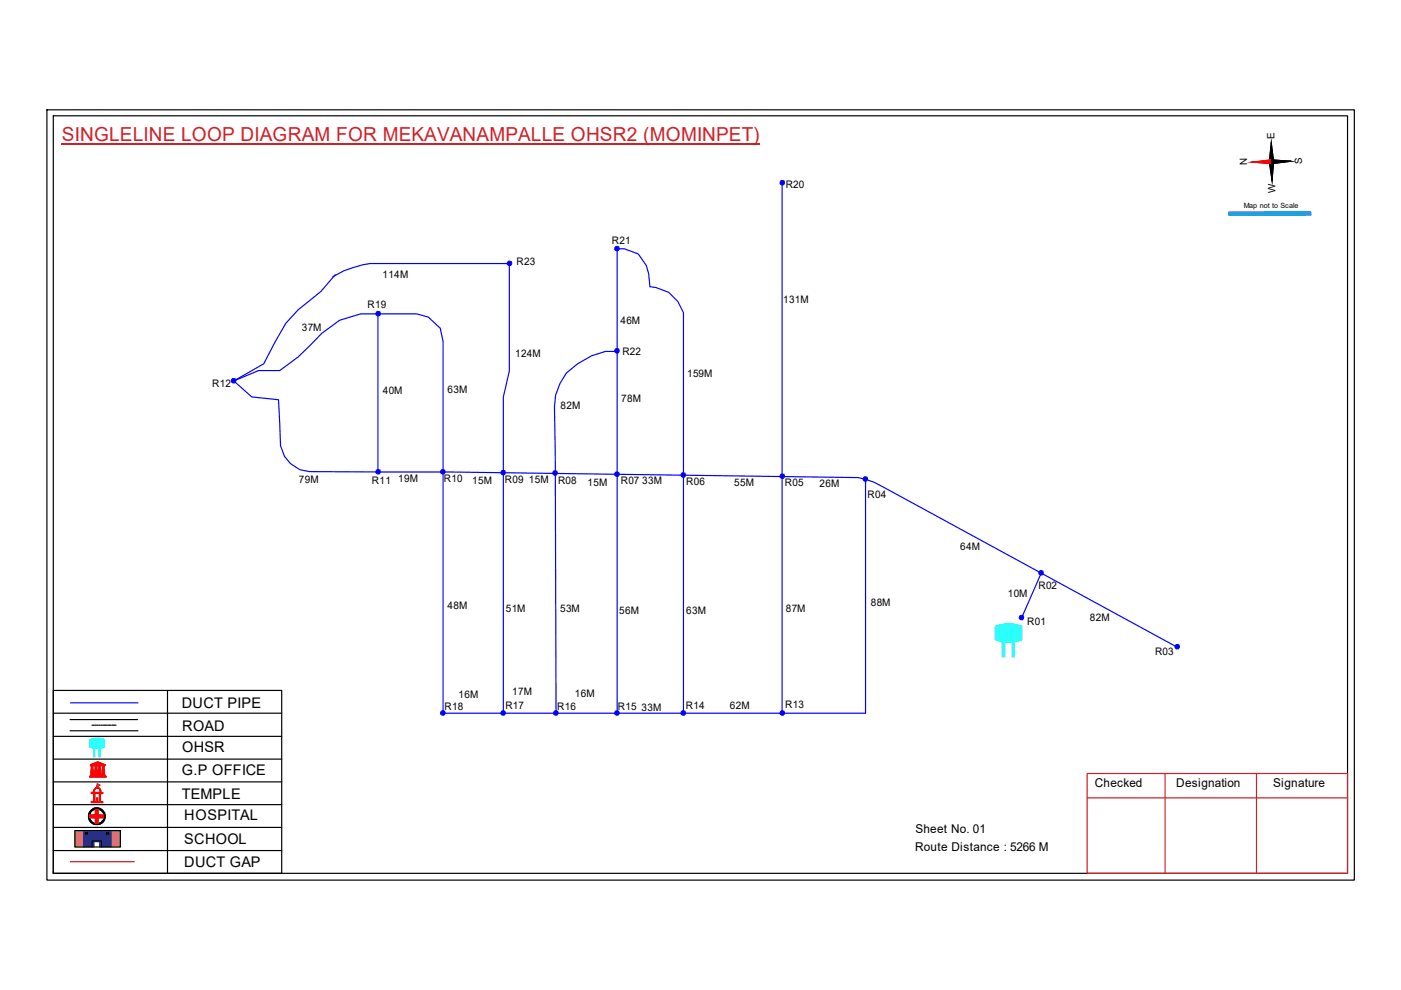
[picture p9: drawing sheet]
<svg xmlns="http://www.w3.org/2000/svg" width="297mm" height="210mm" viewBox="0 0 297 210" stroke-linecap="round" stroke-linejoin="round" font-family="sans-serif">
<path d="M11.3 151.2h48.4M11.3 156.1h48.4M14.9 152.6h14.3M14.9 154.9h14.3M35.5 146.4v38.8M11.3 175.4h48.4M11.3 161h48.4M11.3 165.8h48.4M11.3 170.6h48.4M11.3 180.3h48.4" fill="none" stroke="#000" stroke-width=".25"/>
<path d="M21 158.6h.3v1.8h-.3z" fill-rule="evenodd" fill="#0ffffc"/>
<path d="M21 158.6h.3v1.8h-.3z" fill="none" stroke="#0ffffc" stroke-width=".21"/>
<path d="M19.9 158.6h.2v1.8h-.2z" fill-rule="evenodd" fill="#0ffffc"/>
<path d="M19 156.9l1.6-.4 1.5 .3v1.6l-1.5 .3-1.6-.4zM19.9 158.6h.2v1.8h-.2z" fill="none" stroke="#0ffffc" stroke-width=".21"/>
<path d="M19 156.8a4 4 0 0 1 3.1 0v1.7a4.5 4.5 0 0 1-3-.1z" fill-rule="evenodd" fill="#0ffffc"/>
<path d="M19 156.8a4 4 0 0 1 3.1 0v1.7a4.5 4.5 0 0 1-3-.1z" fill="none" stroke="#0ffffc" stroke-width=".21"/>
<path d="M19 164.6h3.5v.2h-3.5zM19.2 164.3h3.1v.2h-3.1zM19.2 162.1l1.5-.6 1.6 .7zM19.3 162.4l.6-.1-.2 .1 .1 1.7h-.5l.1-1.7zM19.3 164.2h2.8v.1h-2.8zM19.5 162.1l1.2-.5 1.3 .5zM20.1 162.3h.5v1.8h-.5zM20.7 161.7l.2 .1-.2 .3zM20.9 162.3h.5v1.8h-.5zM21.6 162.3l.6 .1h-.1v1.7h-.4l.1-1.7z" fill="none" stroke="#f00" stroke-width=".21"/>
<path d="M21.6 162.3h.5v1.8h-.5z" fill-rule="evenodd" fill="#f00"/>
<path d="M21.6 162.3h.5v1.8h-.5z" fill="none" stroke="#f00" stroke-width=".21"/>
<path d="M20.9 162.3h.5v1.8h-.5z" fill-rule="evenodd" fill="#f00"/>
<path d="M20.9 162.3h.5v1.8h-.5z" fill="none" stroke="#f00" stroke-width=".21"/>
<path d="M20.1 162.3h.5v1.8h-.5z" fill-rule="evenodd" fill="#f00"/>
<path d="M20.1 162.3h.5v1.8h-.5z" fill="none" stroke="#f00" stroke-width=".21"/>
<path d="M19.3 162.3h.5v1.8h-.5z" fill-rule="evenodd" fill="#f00"/>
<path d="M19.3 162.3h.5v1.8h-.5z" fill="none" stroke="#f00" stroke-width=".21"/>
<path d="M20.6 161.7h.4v.4h-.4z" fill-rule="evenodd" fill="#f00"/>
<path d="M19 164.6h3.6v.2h-3.6zM19 164.7h3.6M19.2 164.3h3.1v.2h-3.1zM19.2 164.4h3.1M19.3 164.2h2.8v.1h-2.8zM19.3 164.3h2.8M20.6 161.7h.4v.4h-.4z" fill="none" stroke="#f00" stroke-width=".21"/>
<path d="M19.2 162.1l1-.4a.94 .94 0 0 1 1.1 0l1 .4v.2h-3.1zM19.9 162.1h.7l-.1-.3zM21 161.8l-.1 .3h.7z" fill-rule="evenodd" fill="#f00"/>
<path d="M19.2 162.1l1-.4a.94 .94 0 0 1 1.1 0l1 .4v.2h-3.1zM19.9 162.1l.6-.3 .1 .3zM20.1 168.1h1l-.1 1.9-.9-.1zM20.1 167.2a.73 .73 0 0 1 .9-.2 .73 .73 0 0 1 .4 .9v.2h.4v.1h-.5v1.7l.5 .1v.2l-2.5-.1v-.2h.6v-1.8h-.5v-.1h.5v-.4zM20.1 167.3a.55 .55 0 0 1 1 0l.2 .8-1.4-.1zM20.5 169.2l.1 .6zM20.6 166.5l.1 .5zM21 161.8l.6 .3h-.7z" fill="none" stroke="#f00" stroke-width=".21"/>
<path d="M20.6 166.2l.6 .3-.5 .3z" fill="none" stroke="#e66000" stroke-width=".21"/>
<path d="M20 167.2a.8 .8 0 0 1 1.4 .3v.5l.4 .1v.1l-.5 .1v1.5l.1 .2h.4v.2h-2.5v-.3l.6-.1v-1.6h-.6v-.2h.5zM20.1 167.4l-.2 .6h1.3l-.1-.6-.2-.3h-.5zM20.1 168.3v1.6h.9v-1.7zM20.4 169.2h.3l-.1 .7h-.2z" fill-rule="evenodd" fill="#f00"/>
<path d="M20 167.2a.8 .8 0 0 1 1.4 .3v.5l.4 .1v.1l-.5 .1v1.5l.1 .2h.4v.2h-2.5v-.3l.6-.1v-1.6h-.6v-.2h.5zM20.1 167.4l.3-.3h.5l.2 .3 .1 .6h-1.3zM20.1 168.3l.9-.1v1.7h-.9zM20.4 169.2h.3l-.1 .7h-.2z" fill="none" stroke="#f00" stroke-width=".21"/>
<path d="M20.6 166.5v.5z" fill="#f00"/>
<path d="M20.6 166.5v.5z" fill="none" stroke="#f00" stroke-width=".21"/>
<path d="M20.6 166.5v.5z" fill="#f00"/>
<path d="M20.6 166.5v.5z" fill="none" stroke="#f00" stroke-width=".21"/>
<path d="M20.6 166.5v.5z" fill="#f00"/>
<path d="M20.6 166.5v.5zM20.6 166.5v.5" fill="none" stroke="#f00" stroke-width=".21"/>
<path d="M20.7 166.8l-.1 .2z" fill="#f00"/>
<path d="M20.7 166.8l-.1 .2z" fill="none" stroke="#f00" stroke-width=".21"/>
<path d="M20.7 166.8v.2z" fill="#f00"/>
<path d="M20.7 166.8v.2z" fill="none" stroke="#f00" stroke-width=".21"/>
<path d="M20.6 167h.1z" fill="#f00"/>
<path d="M20.6 167h.1z" fill="none" stroke="#f00" stroke-width=".21"/>
<path d="M20.6 167h.1z" fill="#f00"/>
<path d="M20.6 167h.1z" fill="none" stroke="#f00" stroke-width=".21"/>
<path d="M20.6 166.2l.6 .3-.6 .3z" fill-rule="evenodd" fill="#e66000"/>
<path d="M20.6 166.2l.6 .3-.6 .3z" fill="none" stroke="#e66000" stroke-width=".21"/>
<path d="M11.3 146.4h48.4v38.8h-48.4zM19.5 153.8h.4M20 153.8h.3M20.4 153.8h.4M21 153.8h.2M21.4 153.8h.3M21.9 153.8h.3M22.3 153.8h.3M22.8 153.8h.4M23.2 153.8h.4M23.7 153.8h.4M24.2 153.8h.4" fill="none" stroke="#000" stroke-width=".25"/>
<path d="M14.9 149h14.3" fill="none" stroke="#00f" stroke-width=".25"/>
<g fill="none" stroke="#000" stroke-width=".21">
<path d="M19.3 172a1.38 1.38 0 0 1 2.4 .2 1.49 1.49 0 0 1-.8 2.4 1.59 1.59 0 0 1-1.7-.8 1.59 1.59 0 0 1 .1-1.8z"/>
<circle cx="20.5" cy="173" r="1.81"/>
<circle cx="20.5" cy="173.1" r="1.78"/>
<circle cx="20.5" cy="173.1" r="1.59"/>
</g>
<path d="M18.7 173a1.81 1.81 0 0 1 3.6 0 1.81 1.81 0 0 1-3.6 0zM19.3 172a1.55 1.55 0 0 0 .2 2.2 1.55 1.55 0 0 0 2.2-.1 1.55 1.55 0 0 0-.2-2.2l-.4-.2a1.37 1.37 0 0 0-1.8 .3z" fill-rule="evenodd" fill="#000"/>
<path d="M19.1 172.8h1.2v-1.1h.5v1.1h1.1v.6h-1.1v1.1h-.5v-1.1h-1.2z" fill="none" stroke="#f00" stroke-width=".25"/>
<path d="M19.1 172.8h1.1v-1.1h.6v1.1h1.1v.6h-1.1v1.1h-.6v-1.1h-1.1z" fill-rule="evenodd" fill="#f00"/>
<path d="M19.1 172.8h1.1v-1.1h.6v1.1h1.1v.6h-1.1v1.1h-.6v-1.1h-1.1z" fill="none" stroke="#f00" stroke-width=".21"/>
<path d="M14.9 182.7h13.6" fill="none" stroke="#f00" stroke-width=".25"/>
<path d="M15.9 176.1h1.9v3.5h-1.9zM23.6 176.1h1.9v3.5h-1.9z" fill-rule="evenodd" fill="#c8c92d"/>
<path d="M15.9 176.1h1.9v3.5h-1.9zM23.6 176.1h1.9v3.5h-1.9z" fill="none" stroke="#c8c92d" stroke-width=".21"/>
<path d="M17.7 176.1h5.9v3.5h-2.5v-1.1h-1.2v1.1h-2.2zM18.2 176.5v.4h.3v-.4zM22.6 176.5v.4h.4v-.4z" fill-rule="evenodd" fill="#293189"/>
<path d="M17.7 176.1h5.9v3.5h-2.5v-1.1h-1.2v1.1h-2.2zM18.2 176.5h.3v.4h-.3zM22.6 176.5h.4v.4h-.4z" fill="none" stroke="#293189" stroke-width=".21"/>
<path d="M9.9 23.3h277.2v163.3h-277.2zM11.3 24.6h274.4v160.6h-274.4zM273.7 34.2l-8.2 .2M15.9 176.1h9.6v3.5h-9.6zM18.2 176.5h.4v.4h-.4zM19.5 179.6v-1.3h2v1.3M22.6 176.5h.5v.4h-.5zM11.3 184.8v.4" fill="none" stroke="#000" stroke-width=".25"/>
<path d="M13.1 30.4h148.1M230.5 164h55.2v21.2h-55.2zM230.5 169.2h55.2M247 164v21.2M266.4 164v21.2" fill="none" stroke="#cd2027" stroke-width=".25"/>
<path d="M269.1 34.3h.9l-.3 4.1zM269.5 30.2l.5 4.1h-.9z" fill="#000"/>
<path d="M269.1 34.3h.9l-.3 4.1zM269.5 30.2l.5 4.1h-.9z" fill="none" stroke="#000" stroke-width=".21"/>
<path d="M265.5 34.4l4.1-.5v.8z" fill="#f00"/>
<path d="M265.5 34.4l4.1-.5v.8z" fill="none" stroke="#f00" stroke-width=".21"/>
<path d="M269.6 33.9l4.1 .3-4.1 .5zM269.1 34.3h.9l-.3 4.1zM269.5 30.2l.5 4.1h-.9z" fill="#000"/>
<path d="M269.1 34.3h.9l-.3 4.1zM269.5 30.2l.5 4.1h-.9zM269.6 33.9l4.1 .3-4.1 .5z" fill="none" stroke="#000" stroke-width=".21"/>
<path d="M273.7 34.2l-8.2 .2" fill="none" stroke="#000" stroke-width=".25"/>
<path d="M265.5 34.4l4.1-.5v.8z" fill="#f00"/>
<path d="M265.5 34.4l4.1-.5v.8z" fill="none" stroke="#f00" stroke-width=".21"/>
<path d="M269.6 33.9l4.1 .3-4.1 .5z" fill="#000"/>
<path d="M269.6 33.9l4.1 .3-4.1 .5z" fill="none" stroke="#000" stroke-width=".21"/>
<path d="M269.6 34.3l-4.1 .1" fill="none" stroke="#f00" stroke-width=".25"/>
<path d="M273.7 34.2l-4.1 .1" fill="none" stroke="#000" stroke-width=".25"/>
<path d="M260.6 45h17.2v.6h-17.2z" fill-rule="evenodd" fill="#0093dd"/>
<path d="M260.6 45h17.2v.6h-17.2z" fill="none" stroke="#0093dd" stroke-width=".21"/>
<path d="M260.6 45h17.3v.6h-17.3z" fill="none" stroke="#0093dd" stroke-width=".25"/>
<path d="M165.8 38.8v112.4M70.6 58.7a22.1 22.1 0 0 1 7.8-2.8h29.6v22.8l-1.3 5.5v67M71.1 58.3l-3.1 3.5-4.8 3.9-2.6 2.9-4.7 8.5-6.3 3.7M80.1 66.5v33.6M130.8 74.5h-2.4l-3 .9-2.9 1.7a10.8 10.8 0 0 0-4.9 9.1l.1 9.8 .2 55.2M49.6 80.8l3.8 3.4 5.7 .6 .4 9.7a6.7 6.7 0 0 0 6.1 5.5l30 .1 86.3 1.2 3.3 .9 2.1 1.1 62.3 33.9M49.6 80.8l5.2-2.2h4.5l3.9-2.9 5-5 3.8-2.8 4.5-1.4h11.8l2.5 .7 2.5 2.4 .6 2.8v78.8h89.6v-49.6M220.8 121.5l-4.2 9.5M130.8 151.2v-98.5h1.6l2.9 1.1 1.7 2.5 .5 1.8 .3 2.7a7.4 7.4 0 0 1 7.1 5.5v84.9" fill="none" stroke="#00f" stroke-width=".25"/>
<circle cx="216.6" cy="130.9" r=".49" fill="#00f"/>
<circle cx="216.6" cy="130.9" r=".49" fill="none" stroke="#00f" stroke-width=".21"/>
<circle cx="220.7" cy="121.4" r=".49" fill="#00f"/>
<circle cx="220.7" cy="121.4" r=".49" fill="none" stroke="#00f" stroke-width=".21"/>
<circle cx="249.6" cy="137.1" r=".49" fill="#00f"/>
<circle cx="249.6" cy="137.1" r=".49" fill="none" stroke="#00f" stroke-width=".21"/>
<circle cx="183.5" cy="101.5" r=".49" fill="#00f"/>
<circle cx="183.5" cy="101.5" r=".49" fill="none" stroke="#00f" stroke-width=".21"/>
<circle cx="165.9" cy="100.9" r=".49" fill="#00f"/>
<circle cx="165.9" cy="100.9" r=".49" fill="none" stroke="#00f" stroke-width=".21"/>
<circle cx="144.9" cy="100.7" r=".49" fill="#00f"/>
<circle cx="144.9" cy="100.7" r=".49" fill="none" stroke="#00f" stroke-width=".21"/>
<circle cx="130.8" cy="100.5" r=".49" fill="#00f"/>
<circle cx="130.8" cy="100.5" r=".49" fill="none" stroke="#00f" stroke-width=".21"/>
<circle cx="117.7" cy="100.2" r=".49" fill="#00f"/>
<circle cx="117.7" cy="100.2" r=".49" fill="none" stroke="#00f" stroke-width=".21"/>
<circle cx="106.7" cy="100.2" r=".49" fill="#00f"/>
<circle cx="106.7" cy="100.2" r=".49" fill="none" stroke="#00f" stroke-width=".21"/>
<circle cx="93.9" cy="100" r=".49" fill="#00f"/>
<circle cx="93.9" cy="100" r=".49" fill="none" stroke="#00f" stroke-width=".21"/>
<circle cx="80.2" cy="100" r=".49" fill="#00f"/>
<circle cx="80.2" cy="100" r=".49" fill="none" stroke="#00f" stroke-width=".21"/>
<circle cx="93.9" cy="151.1" r=".49" fill="#00f"/>
<circle cx="93.9" cy="151.1" r=".49" fill="none" stroke="#00f" stroke-width=".21"/>
<circle cx="106.7" cy="151.1" r=".49" fill="#00f"/>
<circle cx="106.7" cy="151.1" r=".49" fill="none" stroke="#00f" stroke-width=".21"/>
<circle cx="117.9" cy="151.1" r=".49" fill="#00f"/>
<circle cx="117.9" cy="151.1" r=".49" fill="none" stroke="#00f" stroke-width=".21"/>
<circle cx="130.8" cy="151.1" r=".49" fill="#00f"/>
<circle cx="130.8" cy="151.1" r=".49" fill="none" stroke="#00f" stroke-width=".21"/>
<circle cx="144.9" cy="151.1" r=".49" fill="#00f"/>
<circle cx="144.9" cy="151.1" r=".49" fill="none" stroke="#00f" stroke-width=".21"/>
<circle cx="165.9" cy="151.1" r=".49" fill="#00f"/>
<circle cx="165.9" cy="151.1" r=".49" fill="none" stroke="#00f" stroke-width=".21"/>
<circle cx="49.5" cy="80.7" r=".49" fill="#00f"/>
<circle cx="49.5" cy="80.7" r=".49" fill="none" stroke="#00f" stroke-width=".21"/>
<circle cx="130.8" cy="74.3" r=".49" fill="#00f"/>
<circle cx="130.8" cy="74.3" r=".49" fill="none" stroke="#00f" stroke-width=".21"/>
<circle cx="80.2" cy="66.5" r=".49" fill="#00f"/>
<circle cx="80.2" cy="66.5" r=".49" fill="none" stroke="#00f" stroke-width=".21"/>
<circle cx="165.9" cy="38.7" r=".49" fill="#00f"/>
<circle cx="165.9" cy="38.7" r=".49" fill="none" stroke="#00f" stroke-width=".21"/>
<circle cx="130.8" cy="52.7" r=".49" fill="#00f"/>
<circle cx="130.8" cy="52.7" r=".49" fill="none" stroke="#00f" stroke-width=".21"/>
<circle cx="108.1" cy="55.8" r=".49" fill="#00f"/>
<circle cx="108.1" cy="55.8" r=".49" fill="none" stroke="#00f" stroke-width=".21"/>
<path d="M214.6 136h.5v3.3h-.5z" fill-rule="evenodd" fill="#0ffffc"/>
<path d="M214.6 136h.5v3.3h-.5z" fill="none" stroke="#0ffffc" stroke-width=".21"/>
<path d="M212.5 135.9h.6v3.4h-.6z" fill-rule="evenodd" fill="#0ffffc"/>
<path d="M211 132.8a7.1 7.1 0 0 1 5.6 0v2.8a7.5 7.5 0 0 1-5.6 0zM212.5 135.9h.6v3.4h-.6z" fill="none" stroke="#0ffffc" stroke-width=".21"/>
<path d="M211 132.8h.1a7.5 7.5 0 0 1 5.5 0v2.8a7.7 7.7 0 0 1-5.6 0z" fill-rule="evenodd" fill="#0ffffc"/>
<path d="M211 132.8h.1a7.5 7.5 0 0 1 5.5 0v2.8a7.7 7.7 0 0 1-5.6 0z" fill="none" stroke="#0ffffc" stroke-width=".21"/>
<text font-size="4.1" fill="#cd2027" x="13.1" y="29.9">SINGLELINE LOOP DIAGRAM FOR MEKAVANAMPALLE OHSR2 (MOMINPET)</text>
<g font-size="3.1">
<text x="38.6" y="150">DUCT PIPE</text>
<text x="38.6" y="154.9">ROAD</text>
<text x="38.6" y="159.5">OHSR</text>
<text x="38.6" y="164.3">G.P OFFICE</text>
<text x="38.6" y="169.3">TEMPLE</text>
<text x="39.1" y="173.9">HOSPITAL</text>
<text x="39.1" y="179">SCHOOL</text>
<text x="39.1" y="183.8">DUCT GAP</text>
</g>
<g font-size="2.6">
<text x="232.1" y="167">Checked</text>
<text x="249.4" y="167">Designation</text>
<text x="270" y="167">Signature</text>
<text x="194.1" y="176.6">Sheet No. 01</text>
<text x="194" y="180.3">Route Distance : 5266 M</text>
</g>
<g font-size="2.2">
<text x="166.6" y="39.9">R20</text>
<text x="129.7" y="51.6">R21</text>
<text x="81.1" y="58.8">114M</text>
<text x="109.5" y="56.1">R23</text>
<text x="77.9" y="65.4">R19</text>
<text x="166.1" y="64.3">131M</text>
<text x="64" y="70.1">37M</text>
<text x="131.5" y="68.7">46M</text>
<text x="109.3" y="75.6">124M</text>
<text x="132" y="75.2">R22</text>
<text x="45" y="82">R12</text>
<text x="81.1" y="83.5">40M</text>
<text x="94.9" y="83.2">63M</text>
<text x="145.7" y="79.8">159M</text>
<text x="118.8" y="86.6">82M</text>
<text x="131.7" y="85.3">78M</text>
<text x="63.4" y="102.4">79M</text>
<text x="78.9" y="102.6">R11</text>
<text x="84.5" y="102.1">19M</text>
<text x="94.1" y="102.2">R10</text>
<text x="100.1" y="102.5">15M</text>
<text x="107.1" y="102.4">R09</text>
<text x="112.1" y="102.4">15M</text>
<text x="118.3" y="102.7">R08</text>
<text x="124.6" y="103.1">15M</text>
<text x="131.6" y="102.6">R07</text>
<text x="136.2" y="102.5">33M</text>
<text x="145.5" y="102.9">R06</text>
<text x="155.7" y="103">55M</text>
<text x="166.4" y="103.1">R05</text>
<text x="173.8" y="103.3">26M</text>
<text x="183.9" y="105.5">R04</text>
<text x="203.6" y="116.6">64M</text>
<text x="220.2" y="124.9">R02</text>
<text x="94.9" y="129.2">48M</text>
<text x="107.2" y="129.7">51M</text>
<text x="118.7" y="129.7">53M</text>
<text x="131.3" y="130.1">56M</text>
<text x="145.5" y="130.1">63M</text>
<text x="166.6" y="129.8">87M</text>
<text x="184.6" y="128.4">88M</text>
<text x="213.7" y="126.7">10M</text>
<text x="231.1" y="131.7">82M</text>
<text x="217.8" y="132.6">R01</text>
<text x="244.9" y="138.9">R03</text>
<text x="97.2" y="148.1">16M</text>
<text x="108.6" y="147.4">17M</text>
<text x="121.9" y="147.7">16M</text>
<text x="94.3" y="150.5">R18</text>
<text x="107.1" y="150.3">R17</text>
<text x="118.1" y="150.5">R16</text>
<text x="131" y="150.5">R15</text>
<text x="136" y="150.7">33M</text>
<text x="145.4" y="150.4">R14</text>
<text x="154.7" y="150.4">62M</text>
<text x="166.5" y="150.2">R13</text>
</g>
<g font-size="2.1">
<text x="270.2" y="29.5" transform="rotate(-91 270.2 29.5)">E</text>
<text x="264.5" y="35.1" transform="rotate(-91 264.5 35.1)">N</text>
<text x="276.1" y="34.8" transform="rotate(-91 276.1 34.8)">S</text>
<text x="270.5" y="40.9" transform="rotate(-91 270.5 40.9)">W</text>
</g>
<text font-size="1.5" x="263.7" y="44.2">Map not to Scale</text>
</svg>
